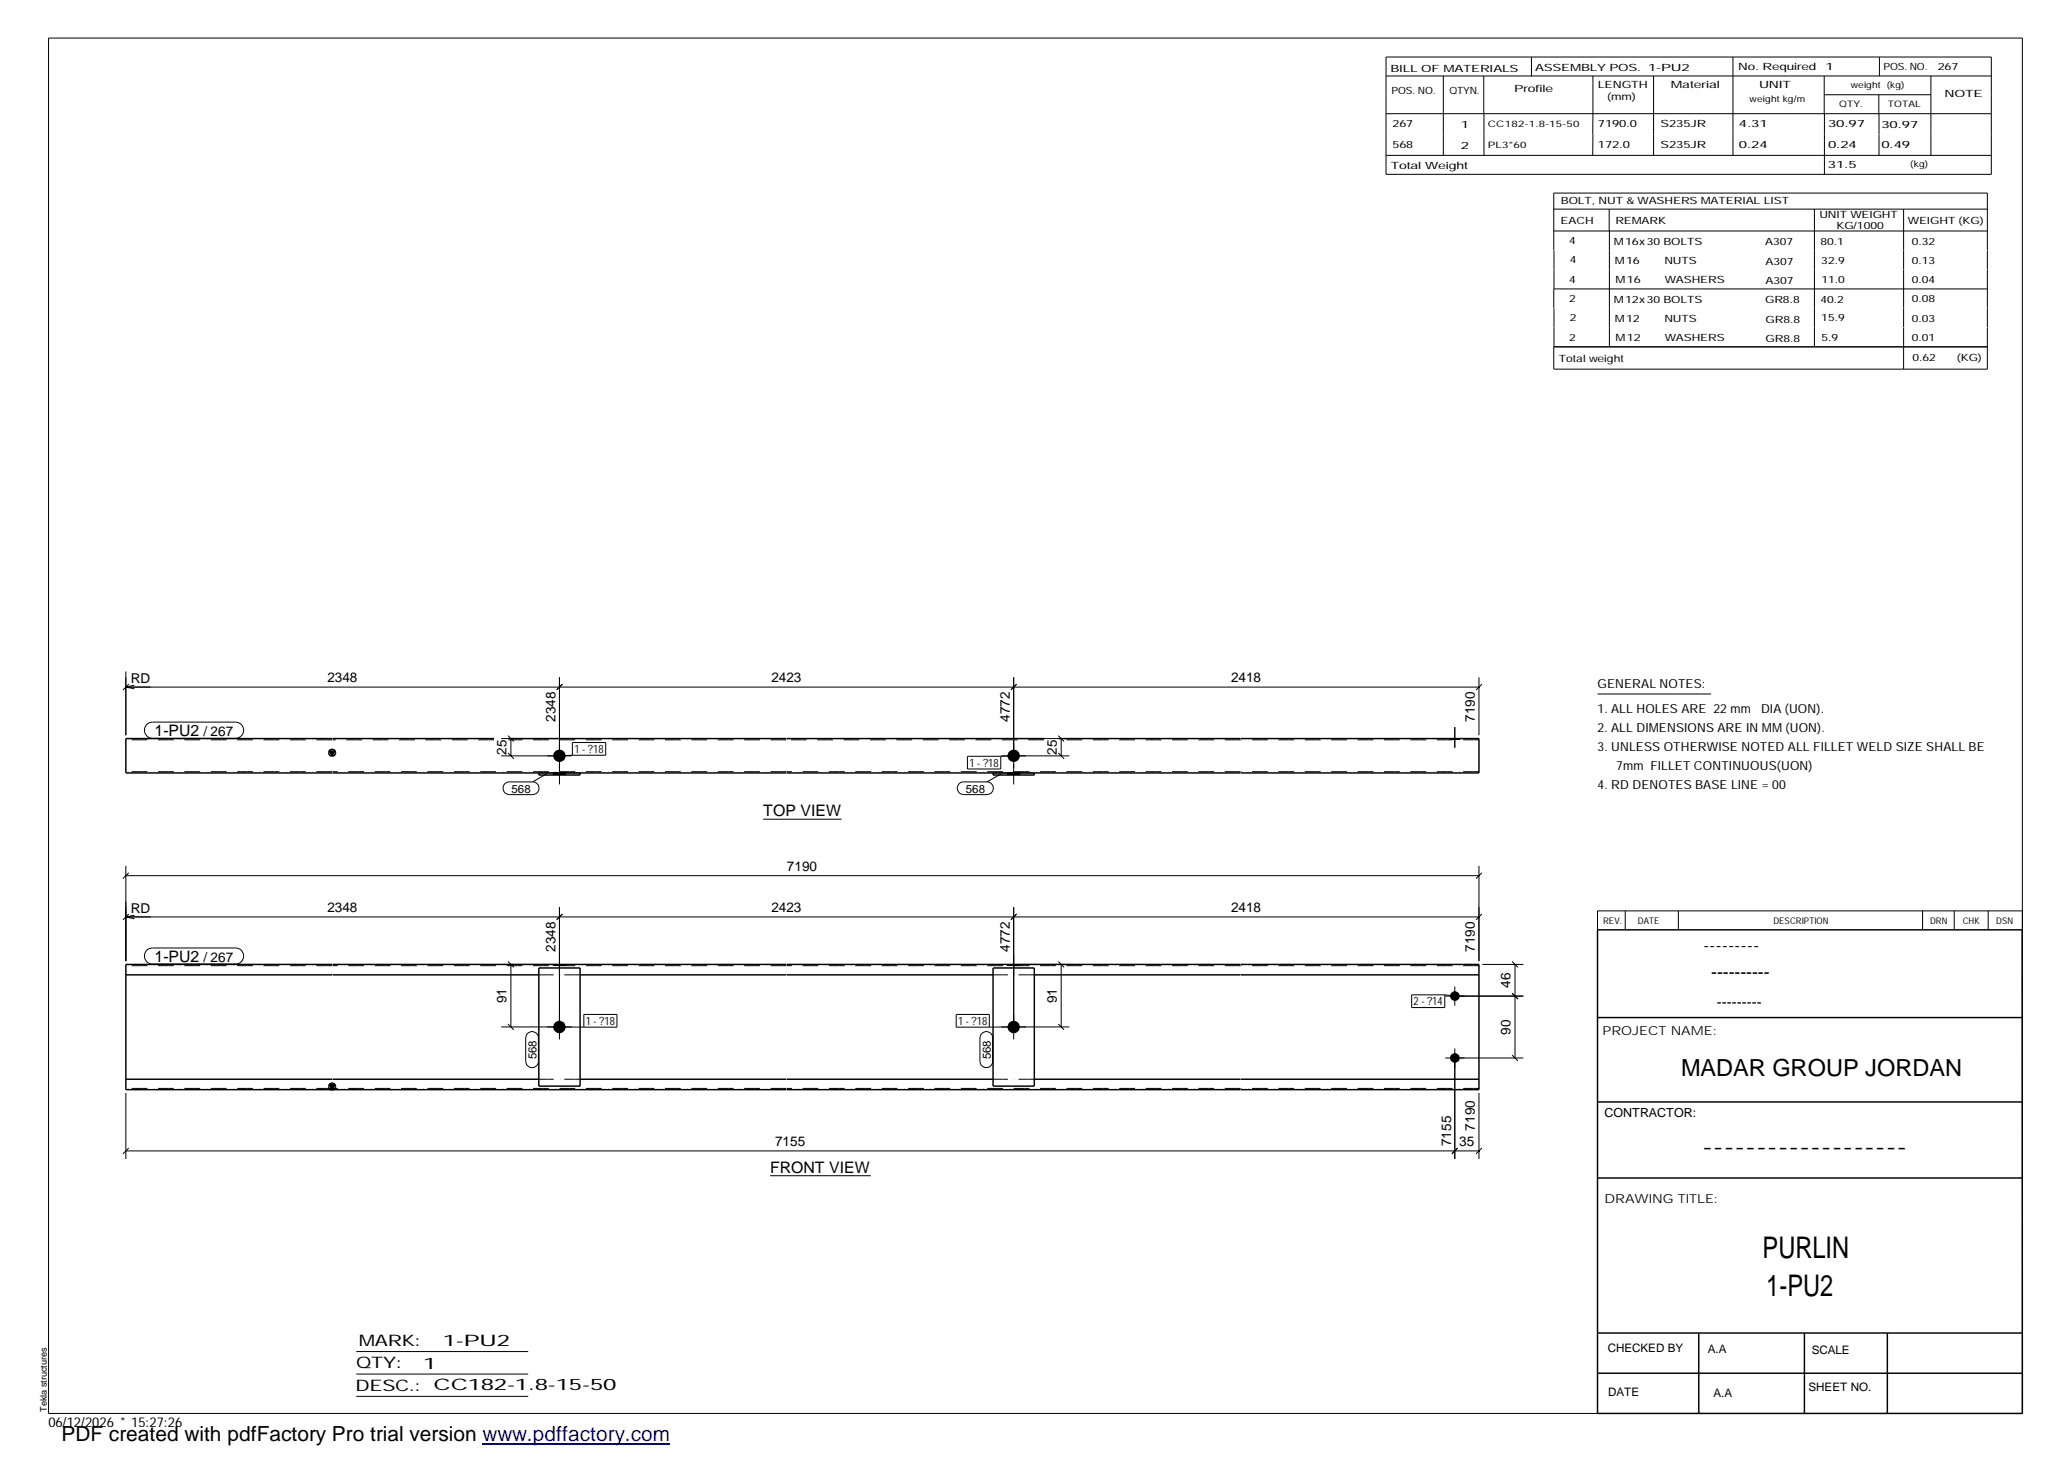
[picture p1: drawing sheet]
<svg xmlns="http://www.w3.org/2000/svg" width="420mm" height="297mm" viewBox="0 0 420 297" stroke-linecap="round" stroke-linejoin="round" font-family="sans-serif">
<g fill="none" stroke="#000" stroke-width=".2">
<path d="M9.9 7.7h401v279.5h-401zM281.6 11.6h123v23.8h-123zM281.6 15.4h123M293.2 15.4v16.2M301.5 15.4v7.7M311.1 11.6v3.9M323.6 15.4v16.2M336 15.4v16.2M352.1 11.6v20M370.6 15.4v7.7M370.7 19.2h21.6M381.7 19.2v3.9"/>
<path d="M381.8 11.6v3.8M392.3 15.4v16.2M281.6 23.1h123M281.6 31.6h123M301.5 23.1v8.5M370.7 23.1v12.3M381.8 23.1v8.5M315.7 46.9h88.1M315.7 50.8v-11.6h88.1v11.6M315.7 42.5h88.1M315.7 58.7v3.9M315.7 58.7h88.1"/>
<path d="M315.7 50.9v7.8M326.9 42.5v4.4M327 46.9v23.6M368.6 42.5v28M386.8 42.5v8.3M386.8 50.9v3.8M386.8 54.8v7.8M403.8 50.9v3.8M403.8 54.8v7.8M315.7 62.6v7.9M386.8 62.6v3.9M386.8 66.6v8.4"/>
<path d="M403.8 62.6v3.9M403.8 66.6v8.4h-88.1M403.8 70.5h-88.1v4.5M25.6 136.4v13M25.6 139.6h274.9M25.6 139.6l1.7 .3M26.2 139l-1.2 1.2M27.3 139.2l-1.7 .4M113.7 137.6v21.8M206 137.6v21.8M206.5 139l-1.1 1.2M300.5 137.6v11.8"/>
<path d="M301.1 139l-1.2 1.2M29.8 147.2l.6-.4 .6-.1h16.9a1.65 1.65 0 0 1 1.6 1.7 1.65 1.65 0 0 1-1.6 1.6h-16.9a1.67 1.67 0 0 1-1.5-1 1.67 1.67 0 0 1 .3-1.8zM101.8 153.6h14.4M101.8 150.1h11.1M102.4 159.4l.9-.5h4.9a1.29 1.29 0 0 1 1.3 1.3 1.29 1.29 0 0 1-1.3 1.2h-4.7a1.31 1.31 0 0 1-1.1-2zM103.2 153l1.2 1.2M103.2 149.5l1.2 1.2M103.8 150.1v3.5M111.2 157.2l-3 1.7M112.4 157v.5M113.2 140.1l1.1-1.1-1.2 1.2M114.9 157v.5"/>
<path d="M116.3 150.9h6.8v2.5h-6.8zM116.3 153.4l-2.6 .2M194.9 159.2l.6-.3h5a1.29 1.29 0 0 1 1.3 1.3 1.29 1.29 0 0 1-1.3 1.2h-4.7a1.31 1.31 0 0 1-1.2-.8 1.31 1.31 0 0 1 .3-1.4zM196.6 153.7h6.7v2.5h-6.7zM203.5 153.6h13.8M203.5 157.2l-3 1.7M204.7 157v.5M206 153.6l-2.7 .1M206.7 150.1h10.6M207.2 157v.5M215 153l1.2 1.2M215 149.5l1.2 1.2"/>
<path d="M215.6 150.1v3.5M294.6 150.1v.2M295.6 147.7v4.2M296.5 150.1v.2M324.6 141h23M25.6 177.9h274.9M25.6 175.9v19.4M26.2 177.3l-1.2 1.2M155.1 166.4h15.9M300.5 175.9v19.4M301.1 177.3l-1.2 1.2M25.6 186.3h274.9"/>
<path d="M25.6 186.3l1.7 .4M26.2 185.7l-1.2 1.2M27.3 186l-1.7 .3M29.8 193.1l.6-.4 .6-.1h16.9a1.63 1.63 0 0 1 1.6 1.6 1.63 1.63 0 0 1-1.6 1.7h-16.9a1.65 1.65 0 0 1-1.5-1 1.65 1.65 0 0 1 .3-1.8zM101.8 195.9h11.1M103.2 195.4l1.2 1.1M103.8 195.9v12.7M112.4 195.9v.3M113.7 184.3v26.9M114.3 185.7l-1.2 1.2M114.9 195.9v.3M204.7 195.9v.3"/>
<path d="M205.5 186.8l1-1.1-1.1 1.2M206 184.3v26.9M206.7 195.9h10.6M207.2 195.9v.3M215 195.4l1.2 1.1M215.6 195.9v12.7M301.1 185.7l-1.2 1.2M301.2 195.9h8.3M307.2 195.4l1.2 1.1M307.8 195.9v19.1M330.2 185.1v3.8M341 185.1v3.8"/>
<path d="M390.6 185.1v3.8M397 185.1v3.8M403.9 185.1v3.8M410.9 185.1h-86.3v3.8M101.8 208.6h14.4M103.2 208.1l1.2 1.1M107.2 210a1.31 1.31 0 0 1 1.4-.3 1.31 1.31 0 0 1 .8 1.2v4.7a1.29 1.29 0 0 1-1.3 1.3 1.29 1.29 0 0 1-1.3-1.3v-4.7zM113.7 208.6l4.9 .1M118.6 206.1h6.7v2.6h-6.7zM194.3 206.1h6.7v2.6h-6.7zM199.5 210a1.3 1.3 0 0 1 1.4-.3 1.3 1.3 0 0 1 .8 1.2v4.7a1.29 1.29 0 0 1-1.3 1.3 1.29 1.29 0 0 1-1.3-1.3v-4.7zM203.5 208.6h13.8"/>
<path d="M206 208.6l-5 .1M215 208.1l1.2 1.1M286.8 202.1h6.7v2.6h-6.7zM293.5 202.1l2.1 .3M293.6 202.4h15.9M293.6 215h15.9M295.6 200.4v3.9M295.6 213v22.5M307.2 214.4l1.2 1.1M307.2 201.8l1.2 1.2M25.6 222.1v13.4M25.6 233.8h274.9"/>
<path d="M26.2 233.2l-1.2 1.2M156.5 238.9h20.4M296.2 233.2l-1.2 1.2M300.5 222.1v13.4M301.1 233.2l-1.2 1.2M72.4 274.6h34.9M72.4 279.2h34.9M72.4 283.7h34.9"/>
</g>
<path d="M112.4 196.1h2.5M204.7 196.1h2.5" fill="none" stroke="#000" stroke-width=".25"/>
<g fill="#000">
<path d="M66.9 152.6h1.1l-.5 1zM66.9 220.4h1.1l-.5 1z"/>
<path d="M294.6 150.1h1.9v.2h-1.9z" fill-rule="evenodd"/>
<path d="M294.6 150.1h1.9v.2h-1.9z" fill-rule="evenodd"/>
<circle cx="113.6" cy="153.6" r="1.26"/>
<circle cx="206" cy="153.6" r="1.25"/>
<circle cx="113.6" cy="208.7" r="1.26"/>
<circle cx="205.9" cy="208.7" r="1.26"/>
<circle cx="295.6" cy="202.4" r=".97"/>
<circle cx="295.6" cy="215" r=".97"/>
</g>
<g fill="none" stroke="#000" stroke-width=".3">
<path d="M66.9 152.6h1.1l-.5 1zM67.5 150.1h-41.9v6.9h41.9M67.6 157h92.2M67.6 150.1h32.8M103.3 150.1h56.5M109.5 157v.5h8.4v-.5M159.9 157h92.2M159.9 150.1h52.2M201.8 157v.5h8.3v-.5M215.1 150.1h37M252.1 150.1h48.4v6.9h-48.4M25.6 198.1h41.9"/>
<path d="M67.5 195.9h-41.9v25.5h41.9M67.6 198.1h41.9M67.6 195.9h92.2M109.5 196.7h8.4v24h-8.4zM117.9 198.1h41.9M159.9 198.1h41.9M159.9 195.9h92.2M201.8 196.7h8.3v24h-8.3zM210.1 198.1h42M252.1 195.9h48.4v25.5h-48.4M252.1 198.1h48.4M324.6 188.9h86.2l.1 98.3h-86.3z"/>
<path d="M25.6 219.3h41.9M67.6 219.3h41.9M117.9 219.3h41.9M159.9 219.3h41.9M210.1 219.3h42M252.1 219.3h48.4M324.6 206.7h86.3M66.9 220.4h1.1l-.5 1zM67.6 221.4h92.2M159.9 221.4h92.2M324.6 239.3h86.3M324.6 223.9h86.3"/>
<path d="M324.6 270.8h86.3M324.6 279h86.3M345.1 270.8v16.4M366.6 270.8v16.4M383.5 270.8v16.4"/>
<circle cx="67.5" cy="152.9" r=".7"/>
<circle cx="67.5" cy="220.8" r=".7"/>
</g>
<g fill="none" stroke="#000" stroke-width=".2" stroke-dasharray="1.1 0 2.1 .7 0 1.4" stroke-linecap="butt">
<path d="M67.5 156.8h-41.9M67.5 150.3h-41.9M100.4 150.3h-32.8M109.5 157h8.4M159.8 156.8h-92.2M159.8 150.3h-56.5M201.8 157h8.3M212.1 150.3h-52.2M252.1 156.8h-92.2M252.1 150.3h-37M300.5 156.8h-48.4M300.5 150.3h-48.4"/>
<path d="M67.5 196.2h-41.9M117.9 198.1h-8.4M159.8 196.2h-92.2M210.1 198.1h-8.3M252.1 196.2h-92.2M300.5 196.2h-48.4M117.9 219.3h-8.4M210.1 219.3h-8.3M67.5 221.1h-41.9M159.8 221.1h-92.2M252.1 221.1h-92.2M300.5 221.1h-48.4"/>
</g>
<path d="M112.4 157.3h2.5M204.7 157.3h2.5" fill="none" stroke="#000" stroke-width=".42"/>
<path d="M98 293.3h38.2" fill="none" stroke="#00f" stroke-width=".3"/>
<g font-size="6.1">
<text x="358.1" y="255.5">PURLIN</text>
<text x="358.9" y="263.3">1-PU2</text>
</g>
<text font-size="4.8" x="341.5" y="218.6">MADAR GROUP JORDAN</text>
<text font-size="4.2" x="12.5" y="292.7">PDF created with pdfFactory Pro trial version www.pdffactory.com</text>
<g font-size="3.6">
<text x="346.1" y="193.2">---------</text>
<text x="347.7" y="198.6">----------</text>
<text x="345.8" y="234.2">-------------------</text>
</g>
<g font-size="3.2">
<text x="31.4" y="149.6">1-PU2</text>
<text x="155.1" y="165.9">TOP VIEW</text>
<text x="31.4" y="195.4">1-PU2</text>
<text x="156.5" y="238.4">FRONT VIEW</text>
<text x="72.9" y="273.5">MARK:</text>
<text x="90" y="273.5">1-PU2</text>
<text x="72.4" y="278">QTY:</text>
<text x="86" y="278.1">1</text>
<text x="72.2" y="282.6">DESC.:</text>
<text x="88.1" y="282.4">CC182-1.8-15-50</text>
</g>
<text font-size="3" x="348.8" y="204.5">---------</text>
<g font-size="2.8">
<text x="26.6" y="138.8">RD</text>
<text x="66.5" y="138.6">2348</text>
<text x="156.7" y="138.6">2423</text>
<text x="250.1" y="138.6">2418</text>
<text x="41.4" y="149.6">/ 267</text>
<text x="112.9" y="146.7" transform="rotate(-90 112.9 146.7)">2348</text>
<text x="205.1" y="146.7" transform="rotate(-90 205.1 146.7)">4772</text>
<text x="299.7" y="146.7" transform="rotate(-90 299.7 146.7)">7190</text>
<text x="102.9" y="153.4" transform="rotate(-90 102.9 153.4)">25</text>
<text x="214.7" y="153.4" transform="rotate(-90 214.7 153.4)">25</text>
<text x="159.9" y="177">7190</text>
<text x="26.6" y="185.4">RD</text>
<text x="66.5" y="185.4">2348</text>
<text x="156.7" y="185.4">2423</text>
<text x="250.1" y="185.4">2418</text>
<text x="41.4" y="195.4">/ 267</text>
<text x="112.9" y="193.4" transform="rotate(-90 112.9 193.4)">2348</text>
<text x="205.1" y="193.4" transform="rotate(-90 205.1 193.4)">4772</text>
<text x="299.7" y="193.4" transform="rotate(-90 299.7 193.4)">7190</text>
<text x="102.9" y="203.9" transform="rotate(-90 102.9 203.9)">91</text>
<text x="214.7" y="203.9" transform="rotate(-90 214.7 203.9)">91</text>
<text x="306.9" y="200.7" transform="rotate(-90 306.9 200.7)">46</text>
<text x="306.9" y="210.2" transform="rotate(-90 306.9 210.2)">90</text>
<text x="157.5" y="232.9">7155</text>
<text x="294.8" y="232.9" transform="rotate(-90 294.8 232.9)">7155</text>
<text x="296.5" y="232.9">35</text>
<text x="299.7" y="229.8" transform="rotate(-90 299.7 229.8)">7190</text>
<text x="9.8" y="290">06/12/2026 * 15:27:26</text>
</g>
<g font-size="2.5">
<text x="324.6" y="139.9">GENERAL NOTES:</text>
<text x="324.6" y="148.7">2. ALL DIMENSIONS ARE IN MM (UON).</text>
<text x="324.6" y="144.9">1. ALL HOLES ARE 22 mm</text>
<text x="357.8" y="144.9">DIA (UON).</text>
<text x="324.6" y="152.5">3. UNLESS OTHERWISE NOTED ALL FILLET WELD SIZE SHALL BE</text>
<text x="324.6" y="160.2">4. RD DENOTES BASE LINE = 00</text>
<text x="328.4" y="156.4">7mm FILLET CONTINUOUS(UON)</text>
<text x="325.6" y="210.3">PROJECT NAME:</text>
<text x="326" y="226.9">CONTRACTOR:</text>
<text x="326" y="244.4">DRAWING TITLE:</text>
</g>
<g font-size="2.4">
<text x="326.7" y="274.7">CHECKED BY</text>
<text x="347" y="275">A.A</text>
<text x="368.1" y="275.1">SCALE</text>
<text x="326.7" y="283.6">DATE</text>
<text x="348.1" y="283.9">A.A</text>
<text x="367.5" y="282.6">SHEET NO.</text>
</g>
<g font-size="2.3">
<text x="116.7" y="153">1 - ?18</text>
<text x="197" y="155.8">1 - ?18</text>
<text x="103.9" y="161">568</text>
<text x="196.2" y="161">568</text>
<text x="119" y="208.3">1 - ?18</text>
<text x="194.6" y="208.3">1 - ?18</text>
<text x="287.2" y="204.3">2 - ?14</text>
<text x="109" y="215.2" transform="rotate(-90 109 215.2)">568</text>
<text x="201.3" y="215.2" transform="rotate(-90 201.3 215.2)">568</text>
</g>
<g font-size="2">
<text x="282.5" y="14.6">BILL OF MATERIALS</text>
<text x="311.9" y="14.4">ASSEMBLY POS.</text>
<text x="324.6" y="17.9">LENGTH</text>
<text x="334.9" y="14.4">1-PU2</text>
<text x="339.5" y="17.9">Material</text>
<text x="353.1" y="14.2">No. Required</text>
<text x="357.4" y="17.9">UNIT</text>
<text x="370.9" y="14.2">1</text>
<text x="382.7" y="14.2">POS. NO.</text>
<text x="393.7" y="14.3">267</text>
<text x="282.7" y="19.1">POS. NO.</text>
<text x="294.5" y="19">QTYN.</text>
<text x="307.6" y="18.7">Profile</text>
<text x="326.5" y="20.4">(mm)</text>
<text x="395.1" y="19.6">NOTE</text>
<text x="282.9" y="25.8">267</text>
<text x="296.8" y="26">1</text>
<text x="324.7" y="25.9">7190.0</text>
<text x="337.4" y="25.9">S235JR</text>
<text x="353.3" y="25.9">4.31</text>
<text x="371.4" y="25.9">30.97</text>
<text x="382.3" y="25.9">30.97</text>
<text x="282.6" y="34.4">Total Weight</text>
<text x="282.9" y="30">568</text>
<text x="296.8" y="30.2">2</text>
<text x="324.7" y="30.1">172.0</text>
<text x="337.4" y="30.1">S235JR</text>
<text x="353.3" y="30.1">0.24</text>
<text x="371.4" y="34.2">31.5</text>
<text x="371.4" y="30.1">0.24</text>
<text x="382.3" y="30.2">0.49</text>
<text x="317.1" y="41.5">BOLT, NUT &amp; WASHERS MATERIAL LIST</text>
<text x="317.1" y="45.5">EACH</text>
<text x="328.2" y="45.5">REMARK</text>
<text x="369.7" y="44.3">UNIT WEIGHT</text>
<text x="373.1" y="46.5">KG/1000</text>
<text x="387.6" y="45.4">WEIGHT (KG)</text>
<text x="318.8" y="49.6">4</text>
<text x="318.9" y="53.5">4</text>
<text x="327.9" y="49.8">M16x30 BOLTS</text>
<text x="328.1" y="53.6">M16</text>
<text x="338.2" y="53.6">NUTS</text>
<text x="358.6" y="49.9">A307</text>
<text x="358.7" y="53.8">A307</text>
<text x="369.9" y="49.8">80.1</text>
<text x="370" y="53.5">32.9</text>
<text x="388.4" y="49.7">0.32</text>
<text x="388.4" y="53.6">0.13</text>
<text x="318.8" y="57.6">4</text>
<text x="328.3" y="57.6">M16</text>
<text x="338.2" y="57.6">WASHERS</text>
<text x="358.7" y="57.7">A307</text>
<text x="370.1" y="57.4">11.0</text>
<text x="388.4" y="57.5">0.04</text>
<text x="318.8" y="61.4">2</text>
<text x="318.9" y="65.2">2</text>
<text x="327.9" y="61.6">M12x30 BOLTS</text>
<text x="328.1" y="65.3">M12</text>
<text x="338.2" y="65.4">NUTS</text>
<text x="358.6" y="61.6">GR8.8</text>
<text x="358.7" y="65.6">GR8.8</text>
<text x="369.9" y="61.5">40.2</text>
<text x="370" y="65.3">15.9</text>
<text x="388.4" y="61.5">0.08</text>
<text x="388.4" y="65.4">0.03</text>
<text x="318.8" y="69.3">2</text>
<text x="328.3" y="69.3">M12</text>
<text x="338.2" y="69.3">WASHERS</text>
<text x="358.7" y="69.5">GR8.8</text>
<text x="370.1" y="69.2">5.9</text>
<text x="388.4" y="69.3">0.01</text>
<text x="316.7" y="73.5">Total weight</text>
<text x="388.6" y="73.3">0.62</text>
<text x="397.6" y="73.3">(KG)</text>
</g>
<g font-size="1.9">
<text x="325.7" y="187.8">REV.</text>
<text x="332.8" y="187.6">DATE</text>
<text x="360.3" y="187.7">DESCRIPTION</text>
<text x="392.1" y="187.6">DRN</text>
<text x="398.8" y="187.6">CHK</text>
<text x="405.6" y="187.7">DSN</text>
<text x="9.5" y="286.8" transform="rotate(-90 9.5 286.8)">Tekla structures</text>
</g>
<g font-size="1.8">
<text x="376" y="17.9">weight (kg)</text>
<text x="355.5" y="20.7">weight kg/m</text>
<text x="373.6" y="21.7">QTY.</text>
<text x="383.5" y="21.8">TOTAL</text>
<text x="302.3" y="25.9">CC182-1.8-15-50</text>
<text x="302.3" y="30.1">PL3*60</text>
<text x="388.1" y="34">(kg)</text>
</g>
</svg>
